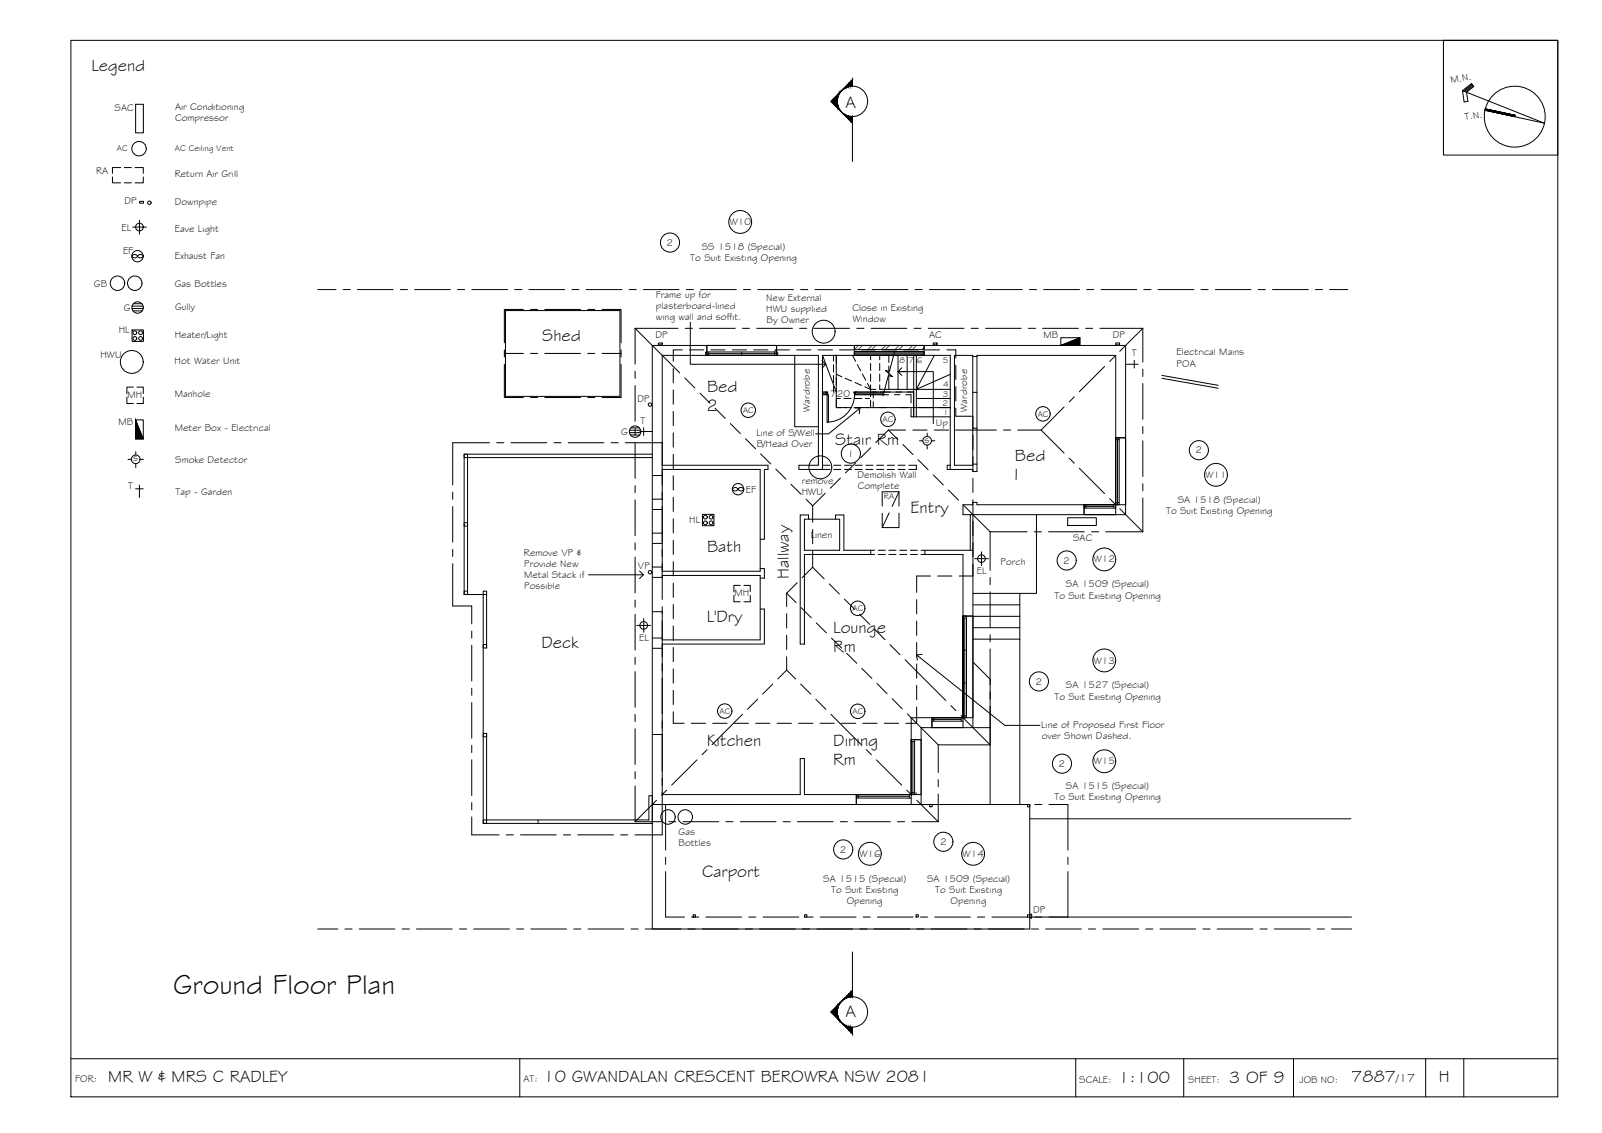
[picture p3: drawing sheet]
<svg xmlns="http://www.w3.org/2000/svg" width="420mm" height="297mm" viewBox="0 0 420 297" stroke-linecap="round" stroke-linejoin="round" font-family="sans-serif">
<!-- layer: HATCH -->
<g fill="#545454" stroke="#545454" stroke-width=".26">
<path d="M229 102.8l2.7 .7 .1-.7zM229 102.8l2.7 .7h-2.7z"/>
<path d="M228.3 102.8l.7 .7v-.7zM228.3 102.8l.7 .7h-.7z"/>
<path d="M224.3 102.8l4 .7v-.7zM224.3 102.8l4 .7h-4z"/>
<path d="M215.7 102.8l1 .7v-.7zM215.7 102.8l1 .7h-1z"/>
<path d="M234.4 92.2l8 .9v-.9zM234.4 92.2l8 .9h-8.2z"/>
<path d="M224.1 92.2l10.1 .9 .2-.9zM224.1 92.2l10.1 .9h-10.1z"/>
</g>
<path d="M225.2 90.6l-1.1 1.1M226.2 90.6l-1.1 1.1M228.7 90.6l-1.1 1.1M229.7 90.6l-1.1 1.1M232.3 90.6l-1.1 1.1M233.3 90.6l-1.1 1.1M235.8 90.6l-1.1 1.1M236.8 90.6l-1.1 1.1M239.4 90.6l-1.1 1.1M240.4 90.6l-1.1 1.1M242.4 91.1l-.6 .6" fill="none" stroke="#545454" stroke-width=".26"/>
<!-- layer: 0.13 -->
<path d="M215.7 93.2l3.6 9.6M234.7 92.1l-1.4 5.3-1.1-.3 1.8 1.6-1-.2-1.4 5.3M224.1 103.5a7.2 7.2 0 0 1-7.2 7.2M255.2 173.6l4.5 4.5v12.7M267.5 167.6v43.3h2.6h-28.5M255.2 190.8h4.5M259.7 190.8v20.1M171.1 210.9v32.7h99v-32.7M270.1 214.7h84.2M270.1 240.4h84.4" fill="none" stroke="#000" stroke-width=".26"/>
<!-- layer: BORDER -->
<g fill="none" stroke="#000" stroke-width=".26">
<path d="M18.6 10.6h390v277h-390zM378.6 10.6h30v30.1h-30zM383.6 23.8l2.3-1.9 .6 .8-1.9 1.5 .4 2.4-1 .1-.4-2.9 21.5 8.5-15.6-3.4M386.1 22.1l-2.3 1.8M386.2 22.3l-2.1 1.7M386.4 22.5l-2 1.6M389.6 28.5l7.8 1.7M18.6 277.6h390M136.3 277.6v10M282.1 277.6v10M310.5 277.6v10M339.2 277.6v10"/>
<path d="M373.9 277.6v10M383.9 277.6v10"/>
<circle cx="397.3" cy="30.6" r="8"/>
</g>
<!-- layer: SECTION POINT -->
<g fill="#000" stroke="#000" stroke-width=".26">
<path d="M217.9 26.6l1.7-1.7v3.4zM220.1 24.4l.3-.3-.3 .6zM220.4 29l.4 .4zM220.8 29.4l.3 .4zM221.1 23.4l-.3 .4zM219.6 263.6v3.4l-1.7-1.7zM220.1 267.2l.3 .6zM220.8 262.5l-.4 .4zM221.1 262.1l-.3 .4zM220.8 268.1l.3 .4z"/>
<path d="M219.6 24.9v1.4zM219.7 24.8l-.1 1.5z"/>
<path d="M219.6 26.9v1.4zM219.7 27.4v.9z"/>
<path d="M219.8 24.7l-.1 1zM219.8 24.7l-.1 1z"/>
<path d="M219.7 27.4v.9l.1-.3zM219.8 28v.5l-.1-.2z"/>
<path d="M219.8 24.7v.5l.3-.8zM220.1 24.4l-.3 .8z"/>
<path d="M219.8 28v.5h.3zM219.8 28.5h.3v.2z"/>
<path d="M220.4 24.1l-.3 .6zM220.4 24.1l.4-.3z"/>
<path d="M220.1 28.5l.3 .5zM220.1 28.7l.3 .3z"/>
<path d="M221.1 23.4l.5-.5zM221.6 22.9v.2l-.5 .3z"/>
<path d="M221.1 29.8l.5 .2zM221.1 29.8l.5 .2v.2z"/>
<path d="M222 22.5l-.4 .6zM222 22.5v.4l-.4 .2z"/>
<path d="M221.6 30v.2l.4 .1zM221.6 30.2l.4 .1v.4z"/>
<path d="M222 22.5v.4l.5-.9zM222.5 22v.7l-.5 .2z"/>
<path d="M222 30.3v.4l.5-.2zM222 30.7l.5-.2v.7z"/>
<path d="M222.5 22v.7l.6-1.2zM223.1 21.5v1.1l-.6 .1z"/>
<path d="M222.5 30.5v.7l.6-.6zM223.1 30.6v1.1l-.6-.5z"/>
<path d="M223.6 20.9l-.5 .6v1.1zM223.6 20.9v1.7h-.5z"/>
<path d="M223.1 30.6v1.1l.5-1.1zM223.6 30.6v1.7l-.5-.6z"/>
<path d="M219.6 265.6l.1 1.5zM219.6 265.6l.1 1.5z"/>
<path d="M219.6 263.6v1.4zM219.7 263.6v.8z"/>
<path d="M219.7 266.2l.1 1zM219.7 266.2l.1 1z"/>
<path d="M219.7 263.6l.1 .3-.1 .5zM219.8 263.4l-.1 .2 .1 .3z"/>
<path d="M219.8 266.7l.3 .8-.3-.3zM219.8 266.7l.3 .8z"/>
<path d="M219.8 263.4h.3l-.3 .5zM219.8 263.4h.3v-.2z"/>
<path d="M220.1 267.2l.3 .6zM220.4 267.7l.4 .4z"/>
<path d="M220.1 263.2l.3-.3-.3 .5zM220.1 263.2l.3-.3z"/>
<path d="M221.1 268.5l.5 .5zM221.1 268.5l.5 .5v-.2z"/>
<path d="M221.1 262.1l.5-.3zM221.1 262.1l.5-.3v-.1z"/>
<path d="M221.6 268.8l.4 .6zM221.6 268.8l.4 .6v-.4z"/>
<path d="M221.6 261.7l.4-.1-.4 .2zM221.6 261.7l.4-.1v-.4z"/>
<path d="M222 269l.5 .9-.5-.5zM222 269l.5 .9v-.7z"/>
<path d="M222 261.2l.5 .2-.5 .2zM222.5 260.7l-.5 .5 .5 .2z"/>
<path d="M222.5 269.2l.6 1.2-.6-.5zM222.5 269.2l.6 1.2v-1.1z"/>
<path d="M222.5 260.7l.6 .6-.6 .1zM222.5 260.7l.6 .6v-1.1z"/>
<path d="M223.1 269.3l.5 1.7-.5-.6zM223.1 269.3l.5 1.7v-1.7z"/>
<path d="M223.1 260.2l.5 1.1h-.5zM223.6 259.6l-.5 .6 .5 1.1z"/>
</g>
<g fill="none" stroke="#000" stroke-width=".26">
<path d="M223.6 22.6v-1.7l-5.7 5.7 5.7 5.7M223.6 30.6v11.7M223.6 259.6l-5.7 5.7 5.7 5.7v-1.7M223.6 249.6v11.7"/>
<circle cx="223.6" cy="26.6" r="4"/>
<circle cx="223.6" cy="265.3" r="4"/>
</g>
<!-- layer: BOUNDARY -->
<g fill="none" stroke="#000" stroke-width=".26">
<path d="M83.3 75.9h4.8M90 75.9h1.9M93.7 75.9h9.4M105 75.9h1.9M108.7 75.9h9.4M120 75.9h1.9M123.7 75.9h9.4M135 75.9h1.9M138.7 75.9h9.4M150 75.9h1.9M153.7 75.9h9.4M165 75.9h1.9"/>
<path d="M168.7 75.9h9.4M180 75.9h1.9M183.7 75.9h9.4M195 75.9h1.9M198.7 75.9h9.4M210 75.9h1.9M213.7 75.9h9.4M225 75.9h1.9M228.7 75.9h9.4M240 75.9h1.9M243.7 75.9h9.4M255 75.9h1.9"/>
<path d="M258.7 75.9h9.4M270 75.9h1.9M273.7 75.9h9.4M285 75.9h1.9M288.7 75.9h9.4M300 75.9h1.9M303.7 75.9h9.4M315 75.9h1.9M318.7 75.9h9.4M330 75.9h1.9M333.7 75.9h9.4M345 75.9h1.9"/>
<path d="M348.7 75.9h4.8M83.3 243.6h5.3M90.5 243.6h1.9M94.2 243.6h9.4M105.5 243.6h1.9M109.2 243.6h9.4M120.5 243.6h1.9M124.2 243.6h9.4M135.5 243.6h1.9M139.2 243.6h9.4M150.5 243.6h1.8M154.2 243.6h9.4"/>
<path d="M165.5 243.6h1.9M169.2 243.6h9.4M180.5 243.6h1.9M184.2 243.6h9.4M195.5 243.6h1.8M199.2 243.6h9.4M210.5 243.6h1.9M214.2 243.6h9.4M225.5 243.6h1.9M229.2 243.6h9.4M240.5 243.6h1.8M244.2 243.6h9.4"/>
<path d="M255.5 243.6h1.9M259.2 243.6h9.4M270.5 243.6h1.9M274.2 243.6h9.4M285.5 243.6h1.8M289.2 243.6h9.4M300.5 243.6h1.9M304.2 243.6h9.4M315.5 243.6h1.9M319.2 243.6h9.4M330.5 243.6h1.8M334.2 243.6h9.4"/>
<path d="M345.5 243.6h1.9M349.2 243.6h5.3"/>
</g>
<!-- layer: EXISTING -->
<g fill="none" stroke="#000" stroke-width=".26">
<path d="M132.6 81.4h30v22.5h-30zM185.4 90.6v2.6M203.7 90.6v2.6M208.4 93.2v18.7h6.2M224.1 90.6v2.6M239.6 93.2v16.1M242.4 90.6v2.6M250.3 93.2h4.8v28.8h-4.8zM255.1 93.5h1.1M171.1 120h-49.4v-.9h.9v36.8v-.9h-.9v.9M171.1 119.1h-49.4v36.8M255.1 102.9h1.1"/>
<path d="M255.1 112.3h1.1M292.6 114.8h2.6M121.7 137h.9v.9h-.9zM171.1 139.8h2.6M171.1 133.6h2.6M171.1 130.9h2.6M171.1 124.7h2.6M173.7 123.1h25.7v26.7h-25.7zM211 136.1h9.2v8.2h-9.2zM212.1 136.1v-1.1h-2.2v33.9h1.1v-23.5h18.4M217.7 122h-2v-28.8h33.5v28.8h-.8v1.1h6.7v.5h1.1v-30.4h36.4v39.1h-36.4v-.6h-1.1v.6h-2.5v2.6h42.6v-44.3h-124.1v120.3h70.5v-20.1h13.6v-55.9M217.7 123.1h-8.2v-1.1h5.1v-28.8h-40.9v28.8h27.7v1.1h-.9v18.3h-1.1"/>
<path d="M218.7 122h1.8M218.7 123.1h1.8M219.1 136.1v-1.1h2.2v9.3h8.1M221.5 122h1.8M221.5 123.1h1.8M224.3 122h1.9M224.3 123.1h1.9M227.1 122h1.9M227.1 123.1h1.9M229.9 122h1.9M229.9 123.1h1.9M232.7 122h1.9"/>
<path d="M232.7 123.1h1.9M235.5 122h1.9M235.5 123.1h1.9M238.3 122h2v1.1h-2M254.5 134.9v9.4M255.1 121.7h1.1M271.8 134.9v20.7h-16.6M284.3 132.3v2.6M121.7 155.9h5.9M127.6 155.9v-.9h-.9v60.9h44.4v-7.3h-.9v6.4h-42.6M127.6 155.9v14M171.1 151.4h2.6v-.5h25.7v16.9h-25.7v-7.4h-2.6"/>
<path d="M171.1 148.7h2.6M171.1 142.5h2.6M199.4 149.1h1.1v2.5h-1.1M228.4 144.3v1.1M230.3 144.3h1.9M230.3 145.4h1.9M233.1 144.3h1.9M233.1 145.4h1.9M236 144.3h1.8M236 145.4h1.8M238.8 144.3h1.8M238.8 145.4h1.8"/>
<path d="M241.6 145.4h11v42.8h-13.6v20.1h-28v-9.4h-1.1v9.4h-36.2v-39.4h26.8v-9.2h-1.1M241.6 144.3h13.6M242.6 144.3v1.1M255.2 158.6h12.3M267.5 155.6v12h-12.3M126.7 169h.9v.9h-.9zM171.1 170h2.6M171.1 167.3h2.6M252.6 161.5h2.6M255.2 161.6h12.3M255.2 164.6h12.3M126.7 192.3h.9v.9h-.9z"/>
<path d="M127.6 192.3v22.7M171.1 192.6h2.6M239 193.9h2.6M244.4 188.2v2.6M126.7 215h.9v.9h-.9zM141.1 215v.9M224.6 208.3v2.6M243.9 210.9h.6v.6h-.6zM269.5 210.9h.6v.6h-.6zM181.8 239.8h.6v.6h-.6zM211 239.8h.6v.6h-.6zM240.2 239.8h.6v.6h-.6z"/>
<path d="M269.5 239.8h.6v.6h-.6z"/>
</g>
<!-- layer: ROOFPLAN EXIST. -->
<g fill="none" stroke="#000" stroke-width=".26">
<path d="M132.3 95.5v8.7h5M132.3 91.7v1.9M132.3 92.7h5M137.3 81.1h-5v8.8M139.1 81.1h1.9M139.1 92.7h1.9M142.9 81.1h9.4M142.9 92.7h9.4M154.1 81.1h1.9M154.1 92.7h1.9M157.9 81.1h5v8.8M157.9 92.7h5"/>
<path d="M162.9 91.7v1.9M162.9 95.5v8.7h-5M166.6 86.1h11.2M166.6 86.1v9.3M166.6 97.3v1.9M166.6 86.1l11.7 11.7M179.6 99.1l2.7 2.6M179.7 86.1h1.9M183.5 86.1h9.3M194.7 86.1h1.9M198.5 86.1h9.3M209.7 86.1h1.9"/>
<path d="M213.5 86.1h9.3M224.7 86.1h1.9M228.5 86.1h9.3M239.7 86.1h1.9M243.5 86.1h9.3M254.7 86.1h1.9M258.5 86.1h9.3M269.7 86.1h1.9M273.5 86.1h9.3M284.7 86.1h1.9M288.5 86.1h11.2M289.7 96.1l-6.6 6.6"/>
<path d="M292.4 93.4l-1.4 1.4M299.7 86.1v8.8M299.7 96.8v1.9M299.7 86.1l-6 6M128.4 116.1h-9.7v11.1M130.3 116.1h1.9M134 116.1h9.4M139.1 104.2h1.9M142.9 104.2h9.4M145.3 116.1h1.8M149 116.1h9.4M154.1 104.2h1.9"/>
<path d="M160.3 116.1h1.8M164 116.1h9.7v11.1M166.6 101.1v9.3M166.6 112.3v1.9M166.6 116v9.4M183.6 103.1l2.6 2.6M187.6 107.1l2.6 2.6M191.5 111l2.7 2.7M195.5 115l2.7 2.7M199.5 119l2.6 2.6M228.4 117.4l-2.7 2.6M233 112.7h4.5"/>
<path d="M233 112.7l-3.3 3.3M233 112.7l2.5 2.5M236.8 116.5l2.6 2.7M239.4 112.7h3.7M245 112.7h3.8M250.6 112.7h10.7M263.2 112.7h1.9M266.9 112.7h6.2M273.1 112.7l6 6.1M279.1 106.7l-6 6M281.8 104l-1.4 1.4M299.7 100.6v9.3"/>
<path d="M299.7 111.8v1.9M299.7 115.6v9.3M118.7 129v1.9M118.7 132.8v9.3M166.6 127.3v1.9M166.6 131.1v9.3M173.7 129v1.9M173.7 132.8v9.3M203.5 123l2.6 2.6M207.4 127l2.7 2.6M211.4 130.9l1.7 1.7M213.1 132.6v4.3"/>
<path d="M213.1 138.8v3.8M216.4 129.3l-3.3 3.3M220.4 125.3l-2.6 2.7M224.4 121.4l-2.7 2.6M240.8 120.5l2.6 2.7M244.8 124.5l2.6 2.6M248.7 128.5l2.7 2.6M252.7 132.5l7 6.9M259.7 139.4h9.7M259.7 139.4v10.1M271.3 139.4h1.8M275 139.4h9.4"/>
<path d="M280.4 120.1l1.4 1.3M283.1 122.8l6.6 6.6M286.3 139.4h1.8M290 139.4h9.7M291 130.7l1.4 1.4M293.7 133.4l6 6M299.7 126.8v1.9M299.7 130.5v8.9M118.7 147.8v11.1h5v4.6M118.7 144v1.9M166.6 142.3v1.9M166.6 146.1v9.3"/>
<path d="M166.6 157.3v1.9M173.7 144v1.9M173.7 147.8v9.4M173.7 159v1.9M206.3 155.5v3.5M206.3 155.5l2.5 2.5M209.1 152.8l-2.8 2.7M210.1 159.3l2.7 2.7M213.1 144.4v4.3M213.1 148.7l-2.7 2.8M213.1 148.7l3.1 3.1M217.5 153.1l2.6 2.6"/>
<path d="M221.5 157.1l2.6 2.6M259.7 151.4v1.9M259.7 155.2v9.3M123.7 165.4v1.9M123.7 169.2v9.4M166.6 161.1v9.3M166.6 172.3v1.9M166.6 176.1v9.3M173.7 162.8v9.4M173.7 174v1.9M173.7 177.8v9.3M202.7 179.3l-2.7 2.7"/>
<path d="M204 178l2.3-2.3 2.4 2.3M206.3 160.9v3.7M206.3 166.5v3.8M206.3 172.2v3.5M210 179.3l2.6 2.7M214.1 163.3l2.7 2.6M218.1 167.3l2.6 2.6M222 171.3l2.7 2.6M225.5 161.1l2.6 2.6M226 175.2l2.7 2.7M229.4 165l2.7 2.7M230 179.2l2.6 2.7"/>
<path d="M233.4 169l2.7 2.7M237.4 173l10.7 10.7M259.7 166.4v1.9M259.7 170.2v9.3M123.7 180.4v1.9M123.7 184.2v9.4M123.7 195.4v1.9M123.7 199.2v9.3M166.6 187.3v1.9M166.6 191.1v9.3M173.7 189v1.9M173.7 192.8v9.4"/>
<path d="M182.8 199.2l-6.6 6.6M185.4 196.5l-1.3 1.4M194.7 187.3l-7.9 7.9M198.7 183.3l-2.7 2.7M214 183.3l2.6 2.7M217.9 187.3l8 7.9M227.2 196.5l1.3 1.4M229.9 199.2l6.6 6.6M234 183.2l2.6 2.6M238 187.1l8.1 8.2M246.1 195.3v7.2M246.1 195.3h13.6"/>
<path d="M249.4 185l1.3 1.3M252 187.6l7.7 7.7M259.7 181.4v1.9M259.7 185.2v10.1M123.7 214.2v4.7h7.2M123.7 210.4v1.9M132.8 218.9h1.8M136.5 218.9h9.4M147.8 218.9h1.8M151.5 218.9h9.4M162.8 218.9h1.8M166.6 202.3v1.9"/>
<path d="M166.6 206.1v9.3M166.6 215.4h6.9M172.2 209.8l-5.6 5.6M173.7 207.8v11.1h-7.2M173.7 204v1.9M174.8 207.2l-1.3 1.3M175.4 215.4h1.9M179.1 215.4h9.4M179.5 210.9h-4.9v12M181.4 210.9h1.9M185.1 210.9h9.4M190.4 215.4h1.9"/>
<path d="M194.1 215.4h9.4M196.4 210.9h1.9M200.1 210.9h9.4M205.4 215.4h1.9M209.1 215.4h9.4M211.4 210.9h1.9M215.1 210.9h9.4M220.4 215.4h1.9M224.1 215.4h9.4M226.4 210.9h1.9M230.1 210.9h9.4M235.4 215.4h1.9"/>
<path d="M237.8 207.2l1.3 1.3M239.1 215.4h7M240.5 209.8l5.6 5.6M241.4 210.9h1.9M245.1 210.9h9.4M246.1 204.4v1.9M246.1 208.2v7.2M256.4 210.9h1.9M260.1 210.9h9.4M271.4 210.9h1.9M275.1 210.9h5v12M174.6 228.5v11.9h4.9"/>
<path d="M174.6 224.7v1.9M280.1 228.5v11.9h-5M280.1 224.7v1.9M181.4 240.4h1.9M185.1 240.4h9.4M196.4 240.4h1.9M200.1 240.4h9.4M211.4 240.4h1.9M215.1 240.4h9.4M226.4 240.4h1.9M230.1 240.4h9.4M241.4 240.4h1.9"/>
<path d="M245.1 240.4h9.4M256.4 240.4h1.9M260.1 240.4h9.4M271.4 240.4h1.9"/>
</g>
<!-- layer: NEWWORK -->
<g fill="none" stroke="#000" stroke-width=".26">
<path d="M176.6 96.6v3.8M179 91.7h-2.4v3M180.8 91.7h3.8M186.4 91.7h3.8M192.1 91.7h3.7M197.7 91.7h3.7M203.3 91.7h3.8M208.9 91.7h3.8M214.6 91.7h3.7M218.6 93.2v1.5M218.6 95.6v1.9M218.6 98.4v1.9"/>
<path d="M219.3 93.2v3.1M219.3 98.1v3.8M220.2 91.7h3.7M224.1 90.6h18.3v1.1h-18.3zM224.1 92.2h18.3v1h-18.3zM225.8 91.7h3.8M231.4 91.7h3.8M237.1 91.7h3.7M242.7 91.7h3.7M248.3 91.7h2.4v2.2M250.7 95.7v3.8M176.6 102.2v3.8"/>
<path d="M176.6 107.9v3.7M176.6 113.5v3.7M176.6 119.1v3.8M215.7 102.8h1v.7h-1M218.6 101.3v1.5M219.3 103.8v3.1h2.8M224 106.9h3.7M229.6 106.9h3.7M233.5 102.8h-9.2v.7h8.8M234.6 103.5h1.5M235 102.8h1.5M235.2 106.9h3.8"/>
<path d="M237.5 103.5h1.4v2.1M238 102.8h1.6M238.9 107.1v2.2h.7M240.8 106.9h3.8M246.5 106.9h2.7M250.7 107v2.1h4.5v3.2M250.7 101.4v3.7M255.2 114.1v3.8M255.2 119.8v3.7M176.6 124.7v3.8M176.6 130.4v3.7M176.6 136v3.7"/>
<path d="M215.7 122v1.1M249.2 122v1.1M255.2 125.4v3.7M255.2 131v3.8M255.2 136.6v3.8M176.6 141.6v3.8M176.6 147.2v3.8M176.6 152.9v3.7M176.6 158.5v3.7M240.4 157.2v3.7M244.1 151h-3.7v4.3M245.9 151h3.8"/>
<path d="M255.2 147.9v3.1h-3.6M255.2 142.3v3.7M176.6 164.1v3.8M176.6 169.7v3.8M176.6 175.4v3.7M240.4 162.8v3.8M240.4 168.4v3.8M240.4 174.1v3.7M240.4 179.7v3.7M176.6 181v3.7M176.6 186.6v3h2.8M181.3 189.6h3.8"/>
<path d="M186.9 189.6h3.8M192.6 189.6h3.7M198.2 189.6h3.7M203.8 189.6h3.8M209.4 189.6h3.8M215.1 189.6h3.7M220.7 189.6h3.7M226.3 189.6h3.8M231.9 189.6h3.8M240.4 185.3v4.3h-2.8"/>
</g>
<!-- layer: SERVICES -->
<g fill="none" stroke="#000" stroke-width=".26">
<path d="M35.6 27.3h2v7.5h-2zM29.5 46.4v1.5h2.2M31.7 43.9h-2.2v1.6M32.6 43.9h1.9M32.6 47.9h1.9M34.8 59.5h3.6M35.4 43.9h2.2v1.6M36.6 57.7v3.7M36.6 52.8h1v.5h-1zM37.6 46.4v1.5h-2.2M34.8 66.9a.86 .86 0 0 1 1.3 .3 .86 .86 0 0 1-1.5 0zM35 79.6h2.2"/>
<path d="M36.1 67.2a.86 .86 0 0 1 1.5 0M36.1 67.2a.86 .86 0 0 0 1.5 0M34.6 80.9h3M34.6 86.5h3v3h-3zM34.6 80.3h2.9M34.9 81.5h2.4M172.7 89.9h1v.5h-1zM244.8 89.9h1v.5h-1zM283.2 88.5h-5v2.1l5-2v2h-5M292.6 89.9h1v.5h-1zM295.2 95.5h3.3M297.5 94.5v2"/>
<path d="M304.7 98.4l14.8 2.6M304.7 99.2l14.8 2.6M33.3 104.1v1.7h1.7M35 101.5h-1.7v1.7M35.5 110.1v5h2.1l-2.1-5h2.1v5M35.6 118.4v.9M35.9 101.5h1.7v1.7M37.6 104.1v1.7h-1.7M165.1 113.4h2.9M165.1 112.8h2.9M165.4 114h2.4M165.5 112.2h2.2"/>
<path d="M167.8 113.1h3.3M168.8 112.1v2M241.1 115.6h.9M243.2 113.6v.8M243.2 116.7v1M244.3 115.6h.9M33.6 120.4h.9M35.5 128.2h2.1M35.6 121.6v1M36.6 127.2v3.2M36.7 120.4h.9M184.2 134.8h3v3h-3z"/>
<path d="M192.3 128a.86 .86 0 0 1 1.3 .3 .86 .86 0 0 1-1.5 0zM193.6 128.3a.86 .86 0 0 1 1.5 0M193.6 128.3a.86 .86 0 0 0 1.5 0M231.4 134.5v3.8h4.4v-3.8M231.4 132.7v-3.8h4.4v3.8M233.2 134.5l-1.8 3.8M235.8 128.9l-1.8 3.9M280 135.7h7.5v2.1h-7.5zM192.5 156.1v1.7h1.6M194.1 153.5h-1.6v1.6M195.1 153.5h1.7v1.6M196.8 156.1v1.7h-1.7"/>
<path d="M255.6 146.5h3.6M257.4 144.7v3.6M167 164h3.6M168.8 162.2v3.6M270.1 239.7h.5v1h-.5z"/>
<circle cx="36.5" cy="39" r="1.89"/>
<circle cx="36.6" cy="59.5" r="1.01"/>
<circle cx="39.2" cy="53.2" r=".46"/>
<circle cx="30.8" cy="74.3" r="1.89"/>
<circle cx="35.3" cy="74.3" r="1.89"/>
<circle cx="36.1" cy="67.2" r="1.49"/>
<circle cx="34.6" cy="94.9" r="3"/>
<circle cx="35.4" cy="87.2" r=".5"/>
<circle cx="35.4" cy="88.7" r=".5"/>
<circle cx="36.1" cy="80.6" r="1.49"/>
<circle cx="36.9" cy="88.7" r=".5"/>
<circle cx="36.9" cy="87.2" r=".5"/>
<circle cx="216" cy="87" r="3"/>
<circle cx="166.6" cy="113.2" r="1.49"/>
<circle cx="170.5" cy="106.1" r=".46"/>
<circle cx="196.3" cy="107.6" r="1.89"/>
<circle cx="232.9" cy="109.9" r="1.89"/>
<circle cx="243.2" cy="115.6" r="1.13"/>
<circle cx="273.5" cy="108.5" r="1.89"/>
<circle cx="35.6" cy="120.4" r="1.13"/>
<circle cx="185" cy="137.1" r=".5"/>
<circle cx="185" cy="135.6" r=".5"/>
<circle cx="186.5" cy="137.1" r=".5"/>
<circle cx="186.5" cy="135.6" r=".5"/>
<circle cx="193.6" cy="128.3" r="1.49"/>
<circle cx="215.2" cy="122.5" r="3"/>
<circle cx="170.5" cy="150" r=".46"/>
<circle cx="225" cy="159.5" r="1.89"/>
<circle cx="257.4" cy="146.5" r="1.01"/>
<circle cx="168.8" cy="164" r="1.01"/>
<circle cx="190.1" cy="186.4" r="1.89"/>
<circle cx="225" cy="186.5" r="1.89"/>
<circle cx="175.2" cy="214.2" r="1.89"/>
<circle cx="179.7" cy="214.2" r="1.89"/>
</g>
<path d="M278.2 90.6l5-2v2zM35.5 110.1l2.1 5h-2.1z" fill="#000" stroke="#000" stroke-width=".26"/>
<!-- layer: STAIRS -->
<g fill="none" stroke="#000" stroke-width=".26">
<path d="M219.3 93.1v2.2M219.3 96.2v1.9l1.5 .7M219.3 99v1.9M221.7 99.2l1.7 .7M223.6 93.2l.8 1.5M224.8 95.6l.9 1.6M226.2 98l.9 1.7M228.3 93.2v1.1M228.3 95.3v1.8M228.3 98.1v1.9M230.7 93.2v1.1M230.7 95.3v1.8"/>
<path d="M230.7 98.1v1.9M233.1 93.2v1.8M233.1 96v6.1M235.5 93.2v8.9M236.5 96.4l-1 1 1 1M237.5 97.4h-2h9.3v13.7M237.9 93.2v8.9M240.3 93.2v9.1M245 93.2l-4.7 8.9 8.9-4M219.3 101.8v1.9M219.3 104.7v2.2h1.2M219.3 104.5h1.1"/>
<path d="M221.3 104.5h1.9M221.5 106.9h1.9M224.1 104.5h1.9M224.2 100.3l1.8 .7M224.3 106.9h1.9M226.8 101.4l1.5 .7M227 104.5h1M227.1 106.9h2.5M227.5 100.5l.8 1.6M228.3 102.1h1.4M228.3 100.9v3.1M228.3 104.9v2"/>
<path d="M229 105.3v1.6M230 102.8h-1v1.5M230.6 106.9h1.9M230.7 102.1h18.5M230.7 100.9v1.2M230.9 102.8h8.7v6.5h9.6M233.4 106.9h1.9M236.2 106.9h1.9M239 106.9h10.2M240.3 102.1v7.2M240.3 104.5h8.9"/>
</g>
<!-- layer: 0 -->
<path d="M181 84.5v11h35.6M215.6 94.5l1 1-1 1M224.1 106.9l1.4 .1-.1 1.5M225.5 107l-8.2 6.7h-3.4M154.4 150.7h14.3M167.7 149.7l1 1-1 1M240.4 171.7l23.1 18.5h9.2M241.8 171.5l-1.4 .2 .2 1.4" fill="none" stroke="#000" stroke-width=".26"/>
<!-- layer: BORDER -->
<g fill="#000" stroke="#000" stroke-width=".26">
<path d="M389.5 28.9l7.8 1.7zM389.5 28.6l7.8 2-7.8-1.7z"/>
<path d="M389.5 28.6l7.8 2 .1-.4zM389.6 28.5l7.8 1.7z"/>
</g>
<!-- layer: WINDOWS -->
<g fill="none" stroke="#000" stroke-width=".26">
<circle cx="194.1" cy="58.2" r="3"/>
<circle cx="318.9" cy="124.5" r="3"/>
<circle cx="289.6" cy="146.7" r="3"/>
<circle cx="289.6" cy="173.1" r="3"/>
<circle cx="289.6" cy="199.6" r="3"/>
<circle cx="228.1" cy="223.8" r="3"/>
<circle cx="255.2" cy="223.8" r="3"/>
</g>
<!-- layer: window works by owner -->
<g fill="none" stroke="#000" stroke-width=".26">
<path d="M185.1 92.3v.9M185.4 92.3h18.3v.9h-18.3zM185.4 90.6h18.3v2.6h-18.3zM185.9 92.3v.9M185.9 92.7h17.8M194.5 92.3v.9M203.2 92.3v.9M203.2 92h.5M204 92.3v.9M292.6 114.8h.9v17.5h-.9zM292.6 114.8h2.6v17.5h-10.9v2.6h8.3zM292.6 115.3h.9"/>
<path d="M293.1 115.3v17M284.3 132.3h8.3v.9h-8.3zM284.3 132.8h7.8M284.8 132.3v.9M292.1 132.3v.9M292.6 131.8h.9M252.6 161.5h.9v26.7h-9.1M252.6 161.5h2.6v26.7h-2.6v-26.7v26.7M252.6 161.5v26.7M252.6 162h.9M252.6 179.1h.9M252.6 170.5h.9"/>
<path d="M253 162v26.2M239 193.9h2.6v14.4h-2.6zM239 194.4h.9M239 193.9v14.4M239.4 194.4v13.9M239.9 193.9v14.4M244.4 188.2h8.2v2.6h-8.2zM244.4 189.1h8.2M244.4 188.6h7.7M244.9 188.2v.9M252.1 188.2v.9M252.6 187.7h.9"/>
<path d="M224.6 208.3h14.4v2.6h-14.4zM224.6 209.2h14.4M224.6 208.8h13.9M224.6 208.3h14.4M225.1 208.3v.9M238.5 208.3v.9M239 207.8h.9M240.3 207.8v.5"/>
</g>
<!-- layer: MASK -->
<path d="M216.9 103.5l.4 7.2v-7.2zM216.9 103.5l.4 7.2h-.4z" fill="#fff" stroke="#fff" stroke-width=".26"/>
<path d="M216.9 103.5h.4v7.2h-.4z" fill="none" stroke="#fff" stroke-width=".26"/>
<!-- layer: DOORS -->
<path d="M216.7 102.8h.4l-.2 .7h-.2zM216.9 103.5h.4v7.2h-.4zM224 102.8h.3v.7h-.2z" fill="none" stroke="#000" stroke-width=".26"/>
<!-- layer: TEXT -->
<g fill="none" stroke="#000" stroke-width=".26">
<circle cx="175.7" cy="63.6" r="2.51"/>
<circle cx="223.2" cy="118.9" r="2.51"/>
<circle cx="314.4" cy="118" r="2.51"/>
<circle cx="279.8" cy="146.9" r="2.51"/>
<circle cx="272.5" cy="178.6" r="2.51"/>
<circle cx="278.5" cy="200.2" r="2.51"/>
<circle cx="221.1" cy="222.7" r="2.51"/>
<circle cx="247.4" cy="220.7" r="2.51"/>
</g>
<text font-size="7.5" x="45.4" y="260.5">Ground Floor Plan</text>
<g font-size="4.5">
<text x="24" y="18.6">Legend</text>
<text x="221.8" y="28.3">A</text>
<text x="142.2" y="89.5">Shed</text>
<text x="185.3" y="107.8">2</text>
<text x="185.5" y="102.8">Bed</text>
<text x="219.1" y="116.6">Stair Rm</text>
<text x="265.1" y="125.9">1</text>
<text x="266.2" y="120.9">Bed</text>
<text x="238.8" y="134.5">Entry</text>
<text x="185.5" y="144.6">Bath</text>
<text x="206.8" y="151.8" transform="rotate(-90 206.8 151.8)">Hallway</text>
<text x="185.3" y="163.2">L'Dry</text>
<text x="218.5" y="166">Lounge</text>
<text x="142" y="170">Deck</text>
<text x="218.5" y="171">Rm</text>
<text x="185.3" y="195.6">Kitchen</text>
<text x="218.6" y="195.6">Dining</text>
<text x="218.5" y="200.5">Rm</text>
<text x="184.1" y="230.1">Carport</text>
<text x="221.8" y="266.8">A</text>
<text x="28.4" y="283.6">MR W &amp; MRS C RADLEY</text>
<text x="142.6" y="283.6">10 GWANDALAN CRESCENT BEROWRA NSW 2081</text>
<text x="293.3" y="283.9">1:100</text>
<text x="322.3" y="283.9">3 OF 9</text>
<text x="354.4" y="283.8">7887</text>
<text x="377.3" y="283.7">H</text>
</g>
<text font-size="3.2" x="366.2" y="283.8">/17</text>
<g font-size="2.6">
<text x="380.6" y="21.8" transform="rotate(-9 380.6 21.8)">M.N.</text>
<text x="30.1" y="29.1">SAC</text>
<text x="45.9" y="28.7">Air Conditioning</text>
<text x="45.9" y="31.7">Compressor</text>
<text x="384.3" y="31.5" transform="rotate(-9 384.3 31.5)">T.N.</text>
<text x="25.2" y="45.6">RA</text>
<text x="45.8" y="46.5">Return Air Grill</text>
<text x="32.6" y="53.5">DP</text>
<text x="45.8" y="53.8">Downpipe</text>
<text x="191.4" y="59">W10</text>
<text x="31.9" y="60.5">EL</text>
<text x="45.9" y="60.8">Eave Light</text>
<text x="174.8" y="64.4">2</text>
<text x="184.1" y="65.5">SS 1518 (Special)</text>
<text x="32.3" y="66.7">EF</text>
<text x="45.9" y="67.9">Exhaust Fan</text>
<text x="181" y="68.5">To Suit Existing Opening</text>
<text x="24.6" y="75.2">GB</text>
<text x="45.8" y="75.2">Gas Bottles</text>
<text x="32.5" y="81.4">G</text>
<text x="45.9" y="81.3">Gully</text>
<text x="172" y="78.1">Frame up for</text>
<text x="172" y="81">plasterboard-lined</text>
<text x="172" y="83.9">wing wall and soffit.</text>
<text x="201" y="78.8">New External</text>
<text x="201" y="81.7">HWU supplied</text>
<text x="223.6" y="81.5">Close in Existing</text>
<text x="31.1" y="87.3">HL</text>
<text x="45.8" y="88.6">Heater/Light</text>
<text x="171.9" y="88.7">DP</text>
<text x="201" y="84.7">By Owner</text>
<text x="223.7" y="84.5">Window</text>
<text x="243.7" y="88.7">AC</text>
<text x="273.7" y="88.7">MB</text>
<text x="291.9" y="88.7">DP</text>
<text x="26.3" y="93.9">HWU</text>
<text x="45.8" y="95.5">Hot Water Unit</text>
<text x="296.8" y="93.3">T</text>
<text x="308.6" y="93.2">Electrical Mains</text>
<text x="308.6" y="96.1">POA</text>
<text x="33.4" y="104.4">MH</text>
<text x="45.8" y="104">Manhole</text>
<text x="167.2" y="105.3">DP</text>
<text x="212.4" y="107.9" transform="rotate(-90 212.4 107.9)">Wardrobe</text>
<text x="217.8" y="104.1">720</text>
<text x="253.6" y="107.9" transform="rotate(-90 253.6 107.9)">Wardrobe</text>
<text x="31" y="111.3">MB</text>
<text x="45.8" y="112.9">Meter Box - Electrical</text>
<text x="162.9" y="114">G</text>
<text x="168" y="111.3">T</text>
<text x="245.5" y="111.6">Up</text>
<text x="198.4" y="114.4">Line of S/Well</text>
<text x="198.5" y="117.3">B/Head Over</text>
<text x="222.3" y="119.8">1</text>
<text x="242.5" y="116.1">s</text>
<text x="313.5" y="118.9">2</text>
<text x="34.9" y="121">s</text>
<text x="46" y="121.4">Smoke Detector</text>
<text x="224.9" y="125.3">Demolish Wall</text>
<text x="316.2" y="125.3">W11</text>
<text x="33.6" y="128.1">T</text>
<text x="46" y="129.8">Tap - Garden</text>
<text x="195.6" y="129.2">EF</text>
<text x="210.3" y="129.9">HWU</text>
<text x="210.3" y="127">remove</text>
<text x="225" y="128.2">Complete</text>
<text x="308.9" y="131.8">SA 1518 (Special)</text>
<text x="180.8" y="137.2">HL</text>
<text x="305.8" y="134.8">To Suit Existing Opening</text>
<text x="212.6" y="141">Linen</text>
<text x="281.4" y="141.8">SAC</text>
<text x="137.4" y="145.6">Remove VP &amp;</text>
<text x="137.5" y="148.6">Provide New</text>
<text x="167.3" y="149.3">VP</text>
<text x="262.4" y="148">Porch</text>
<text x="278.9" y="147.8">2</text>
<text x="286.9" y="147.5">W12</text>
<text x="137.4" y="151.5">Metal Stack if</text>
<text x="137.5" y="154.4">Possible</text>
<text x="256.2" y="150.6">EL</text>
<text x="279.6" y="154">SA 1509 (Special)</text>
<text x="192.6" y="156.4">MH</text>
<text x="276.5" y="156.9">To Suit Existing Opening</text>
<text x="167.6" y="168.1">EL</text>
<text x="286.9" y="174">W13</text>
<text x="271.6" y="179.5">2</text>
<text x="276.5" y="183.4">To Suit Existing Opening</text>
<text x="279.6" y="180.5">SA 1527 (Special)</text>
<text x="273.1" y="190.8">Line of Proposed First Floor</text>
<text x="273.2" y="193.8">over Shown Dashed.</text>
<text x="277.7" y="201.1">2</text>
<text x="286.9" y="200.4">W15</text>
<text x="276.5" y="209.9">To Suit Existing Opening</text>
<text x="279.6" y="206.9">SA 1515 (Special)</text>
<text x="178" y="221.7">Bottles</text>
<text x="178" y="218.8">Gas</text>
<text x="246.5" y="221.5">2</text>
<text x="220.3" y="223.6">2</text>
<text x="225.4" y="224.7">W16</text>
<text x="252.5" y="224.7">W14</text>
<text x="215.9" y="231.2">SA 1515 (Special)</text>
<text x="243.1" y="231.2">SA 1509 (Special)</text>
<text x="218" y="234.1">To Suit Existing</text>
<text x="222.1" y="237.1">Opening</text>
<text x="245.3" y="234.1">To Suit Existing</text>
<text x="249.3" y="237.1">Opening</text>
<text x="271" y="239.4">DP</text>
<text x="19.7" y="283.8">FOR:</text>
<text x="137.3" y="283.6">AT:</text>
<text x="283" y="283.9">SCALE:</text>
<text x="311.6" y="283.9">SHEET:</text>
<text x="340.8" y="283.9">JOB NO:</text>
</g>
<g font-size="2.2">
<text x="30.7" y="39.7">AC</text>
<text x="45.9" y="39.7">AC Ceiling Vent</text>
<text x="235.9" y="95.1">8</text>
<text x="238.3" y="95.1">7</text>
<text x="240.5" y="95.1">6</text>
<text x="247.3" y="95.1">5</text>
<text x="247.4" y="101.6">4</text>
<text x="247.2" y="106.4">2</text>
<text x="247.3" y="104">3</text>
<text x="194.9" y="108.3">AC</text>
<text x="231.5" y="110.7">AC</text>
<text x="247.3" y="108.8">1</text>
<text x="272.2" y="109.2">AC</text>
<text x="231.8" y="130.9">RA</text>
<text x="223.6" y="160.2">AC</text>
<text x="188.7" y="187.1">AC</text>
<text x="223.6" y="187.2">AC</text>
</g>
</svg>
